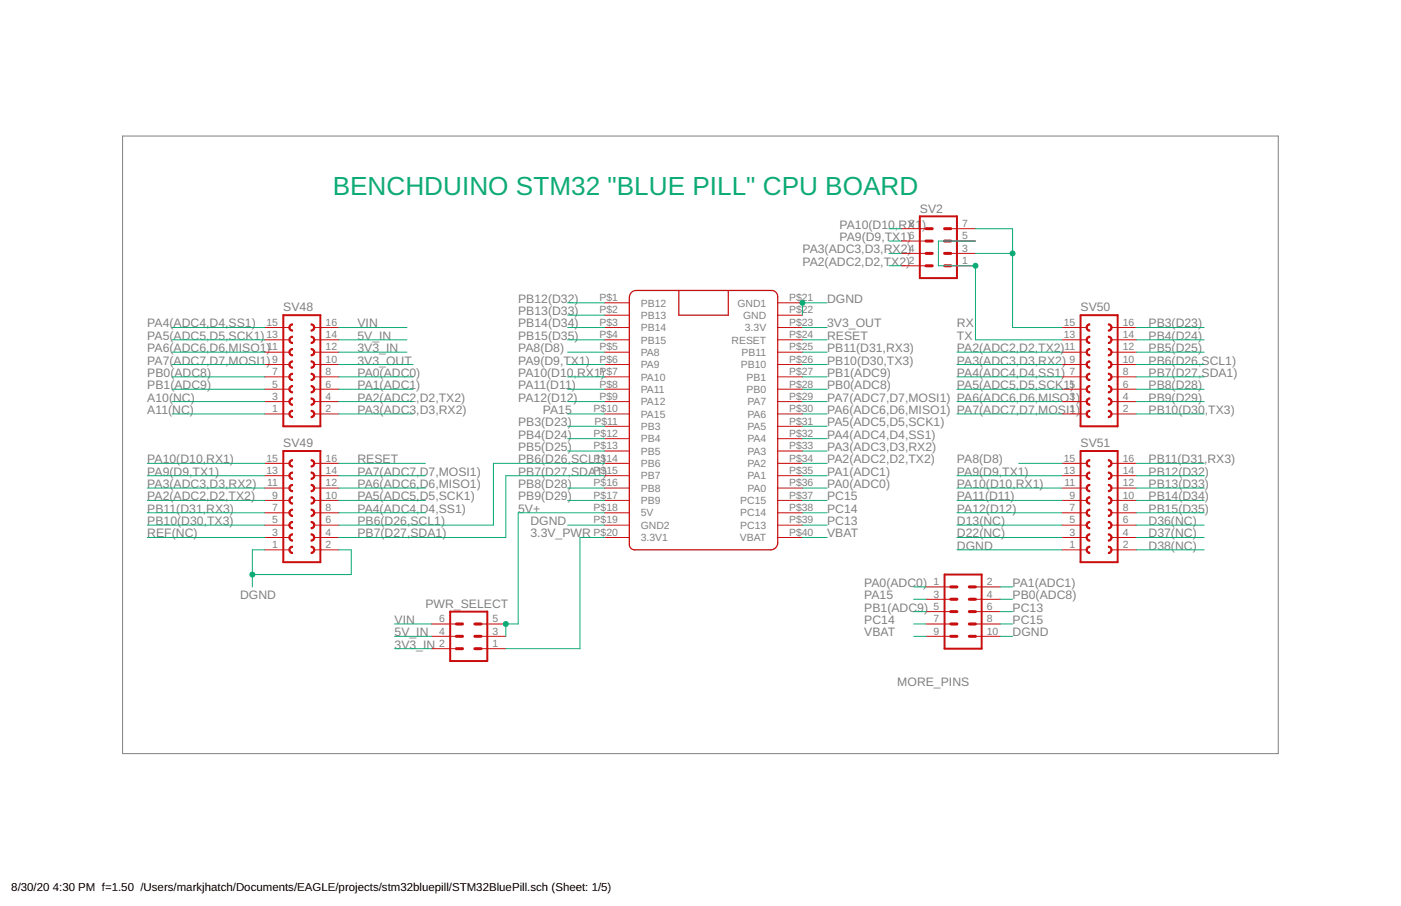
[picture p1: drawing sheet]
<svg xmlns="http://www.w3.org/2000/svg" width="432mm" height="279mm" viewBox="0 0 432 279" stroke-linecap="round" stroke-linejoin="round" font-family="sans-serif">
<path d="M37.8 42h356.2v190.4h-356.2z" fill="none" stroke="#808080" stroke-width=".31"/>
<path d="M283.5 66.7h11.4v19.1h-11.4zM87.3 97.2h11.4v34.3h-11.4zM333 97.2h11.5v34.3h-11.5zM87.3 139.1h11.4v34.3h-11.4zM333 139.1h11.5v34.3h-11.5zM291.1 177.2h11.5v22.8h-11.5zM138.7 188.6h11.5v15.3h-11.5z" fill="none" stroke="#c90d0c" stroke-width=".61"/>
<g fill="#c90d0c" stroke="#c90d0c" stroke-width=".31">
<path d="M89.3 119.3l.7-.4 .2 .4a.76 .76 0 0 0-.8 .7 .76 .76 0 0 0 .8 .8v.4a1.14 1.14 0 0 1-1.1-.7 1.14 1.14 0 0 1 .2-1.2z" fill-rule="evenodd"/>
<path d="M89.3 123.1l.7-.4 .2 .4a.76 .76 0 0 0-.8 .7 .76 .76 0 0 0 .8 .8v.4a1.14 1.14 0 0 1-1.1-.7 1.14 1.14 0 0 1 .2-1.2z" fill-rule="evenodd"/>
<path d="M89.3 126.9l.7-.4 .2 .4a.76 .76 0 0 0-.8 .8 .76 .76 0 0 0 .8 .7v.4a1.14 1.14 0 0 1-1.1-.7 1.14 1.14 0 0 1 .2-1.2z" fill-rule="evenodd"/>
<path d="M95.9 118.9a1.14 1.14 0 0 1 1.1 1.1 1.14 1.14 0 0 1-1.1 1.2v-.4a.76 .76 0 0 0 .7-.8 .76 .76 0 0 0-.7-.7z" fill-rule="evenodd"/>
<path d="M95.9 122.7a1.14 1.14 0 0 1 1.1 1.1 1.14 1.14 0 0 1-1.1 1.2v-.4a.76 .76 0 0 0 .7-.8 .76 .76 0 0 0-.7-.7z" fill-rule="evenodd"/>
<path d="M95.9 126.5a1.14 1.14 0 0 1 1.1 1.2 1.14 1.14 0 0 1-1.1 1.1v-.4a.76 .76 0 0 0 .7-.7 .76 .76 0 0 0-.7-.8z" fill-rule="evenodd"/>
<path d="M89.3 111.7l.7-.4 .2 .4a.76 .76 0 0 0-.8 .7 .76 .76 0 0 0 .8 .8v.4a1.14 1.14 0 0 1-1.1-.7 1.14 1.14 0 0 1 .2-1.2z" fill-rule="evenodd"/>
<path d="M89.3 115.5l.7-.4 .2 .4a.76 .76 0 0 0-.8 .7 .76 .76 0 0 0 .8 .8v.4a1.14 1.14 0 0 1-1.1-.7 1.14 1.14 0 0 1 .2-1.2z" fill-rule="evenodd"/>
<path d="M95.9 111.3a1.14 1.14 0 0 1 1.1 1.1 1.14 1.14 0 0 1-1.1 1.2v-.4a.76 .76 0 0 0 .7-.8 .76 .76 0 0 0-.7-.7z" fill-rule="evenodd"/>
<path d="M95.9 115.1a1.14 1.14 0 0 1 1.1 1.1 1.14 1.14 0 0 1-1.1 1.2v-.4a.76 .76 0 0 0 .7-.8 .76 .76 0 0 0-.7-.7z" fill-rule="evenodd"/>
<path d="M89.3 100.2l.9-.3v.3a.76 .76 0 0 0-.8 .8 .76 .76 0 0 0 .8 .8v.3a1.14 1.14 0 0 1-1.1-.6 1.14 1.14 0 0 1 .2-1.3z" fill-rule="evenodd"/>
<path d="M89.3 104l.7-.3 .2 .3a.76 .76 0 0 0-.8 .8 .76 .76 0 0 0 .8 .8v.3a1.14 1.14 0 0 1-1.1-.6 1.14 1.14 0 0 1 .2-1.3z" fill-rule="evenodd"/>
<path d="M89.3 107.8l.7-.3 .2 .3a.76 .76 0 0 0-.8 .8 .76 .76 0 0 0 .8 .8v.3a1.14 1.14 0 0 1-1.1-.6 1.14 1.14 0 0 1 .2-1.3z" fill-rule="evenodd"/>
<path d="M95.9 99.9a1.13 1.13 0 0 1 1.1 1.1 1.13 1.13 0 0 1-1.1 1.1v-.3a.76 .76 0 0 0 .7-.8 .76 .76 0 0 0-.7-.8z" fill-rule="evenodd"/>
<path d="M95.9 103.7a1.14 1.14 0 0 1 1.1 1.1 1.14 1.14 0 0 1-1.1 1.1v-.3a.76 .76 0 0 0 .7-.8 .76 .76 0 0 0-.7-.8z" fill-rule="evenodd"/>
<path d="M95.9 107.5a1.14 1.14 0 0 1 1.1 1.1 1.14 1.14 0 0 1-1.1 1.1v-.3a.76 .76 0 0 0 .7-.8 .76 .76 0 0 0-.7-.8z" fill-rule="evenodd"/>
<path d="M89.3 161.2l.7-.4 .2 .4a.76 .76 0 0 0-.8 .7 .76 .76 0 0 0 .8 .8v.4a1.15 1.15 0 0 1-1.1-.7 1.15 1.15 0 0 1 .2-1.2z" fill-rule="evenodd"/>
<path d="M89.3 165l.7-.4 .2 .4a.76 .76 0 0 0-.8 .8 .76 .76 0 0 0 .8 .7v.4a1.15 1.15 0 0 1-1.1-.7 1.15 1.15 0 0 1 .2-1.2z" fill-rule="evenodd"/>
<path d="M89.3 168.8l.7-.4 .2 .4a.76 .76 0 0 0-.8 .8 .76 .76 0 0 0 .8 .7v.4a1.15 1.15 0 0 1-1.1-.7 1.15 1.15 0 0 1 .2-1.2z" fill-rule="evenodd"/>
<path d="M95.9 160.8a1.14 1.14 0 0 1 1.1 1.1 1.14 1.14 0 0 1-1.1 1.2v-.4a.76 .76 0 0 0 .7-.8 .76 .76 0 0 0-.7-.7z" fill-rule="evenodd"/>
<path d="M95.9 164.6a1.14 1.14 0 0 1 1.1 1.2 1.14 1.14 0 0 1-1.1 1.1v-.4a.76 .76 0 0 0 .7-.7 .76 .76 0 0 0-.7-.8z" fill-rule="evenodd"/>
<path d="M95.9 168.4a1.14 1.14 0 0 1 1.1 1.2 1.14 1.14 0 0 1-1.1 1.1v-.4a.76 .76 0 0 0 .7-.7 .76 .76 0 0 0-.7-.8z" fill-rule="evenodd"/>
<path d="M89.3 153.6l.7-.4 .2 .4a.76 .76 0 0 0-.8 .7 .76 .76 0 0 0 .8 .8v.4a1.15 1.15 0 0 1-1.1-.7 1.15 1.15 0 0 1 .2-1.2z" fill-rule="evenodd"/>
<path d="M89.3 157.4l.7-.4 .2 .4a.76 .76 0 0 0-.8 .7 .76 .76 0 0 0 .8 .8v.4a1.15 1.15 0 0 1-1.1-.7 1.15 1.15 0 0 1 .2-1.2z" fill-rule="evenodd"/>
<path d="M95.9 153.2a1.14 1.14 0 0 1 1.1 1.1 1.14 1.14 0 0 1-1.1 1.2v-.4a.76 .76 0 0 0 .7-.8 .76 .76 0 0 0-.7-.7z" fill-rule="evenodd"/>
<path d="M95.9 157a1.14 1.14 0 0 1 1.1 1.1 1.14 1.14 0 0 1-1.1 1.2v-.4a.76 .76 0 0 0 .7-.8 .76 .76 0 0 0-.7-.7z" fill-rule="evenodd"/>
<path d="M89.3 142.1l.7-.3 .2 .3a.76 .76 0 0 0-.8 .8 .76 .76 0 0 0 .8 .8v.3a1.15 1.15 0 0 1-1.1-.6 1.15 1.15 0 0 1 .2-1.3z" fill-rule="evenodd"/>
<path d="M89.3 145.9l.7-.3 .2 .3a.76 .76 0 0 0-.8 .8 .76 .76 0 0 0 .8 .8v.3a1.15 1.15 0 0 1-1.1-.6 1.15 1.15 0 0 1 .2-1.3z" fill-rule="evenodd"/>
<path d="M89.3 149.8l.7-.4 .2 .4a.76 .76 0 0 0-.8 .7 .76 .76 0 0 0 .8 .8v.4a1.15 1.15 0 0 1-1.1-.7 1.15 1.15 0 0 1 .2-1.2z" fill-rule="evenodd"/>
<path d="M95.9 141.8a1.14 1.14 0 0 1 1.1 1.1 1.14 1.14 0 0 1-1.1 1.1v-.3a.76 .76 0 0 0 .7-.8 .76 .76 0 0 0-.7-.8z" fill-rule="evenodd"/>
<path d="M95.9 145.6a1.14 1.14 0 0 1 1.1 1.1 1.14 1.14 0 0 1-1.1 1.1v-.3a.76 .76 0 0 0 .7-.8 .76 .76 0 0 0-.7-.8z" fill-rule="evenodd"/>
<path d="M95.9 149.4a1.14 1.14 0 0 1 1.1 1.1 1.14 1.14 0 0 1-1.1 1.2v-.4a.76 .76 0 0 0 .7-.8 .76 .76 0 0 0-.7-.7z" fill-rule="evenodd"/>
<path d="M335 119.3l.7-.4 .2 .4a.76 .76 0 0 0-.8 .7 .76 .76 0 0 0 .8 .8v.4a1.14 1.14 0 0 1-1.1-.7 1.14 1.14 0 0 1 .2-1.2z" fill-rule="evenodd"/>
<path d="M335 123.1l.7-.4 .2 .4a.76 .76 0 0 0-.8 .7 .76 .76 0 0 0 .8 .8v.4a1.14 1.14 0 0 1-1.1-.7 1.14 1.14 0 0 1 .2-1.2z" fill-rule="evenodd"/>
<path d="M335 126.9l.7-.4 .2 .4a.76 .76 0 0 0-.8 .8 .76 .76 0 0 0 .8 .7v.4a1.14 1.14 0 0 1-1.1-.7 1.14 1.14 0 0 1 .2-1.2z" fill-rule="evenodd"/>
<path d="M341.6 118.9a1.14 1.14 0 0 1 1.2 1.1 1.14 1.14 0 0 1-1.2 1.2v-.4a.76 .76 0 0 0 .8-.8 .76 .76 0 0 0-.8-.7z" fill-rule="evenodd"/>
<path d="M341.6 122.7a1.14 1.14 0 0 1 1.2 1.1 1.14 1.14 0 0 1-1.2 1.2v-.4a.76 .76 0 0 0 .8-.8 .76 .76 0 0 0-.8-.7z" fill-rule="evenodd"/>
<path d="M341.6 126.5a1.14 1.14 0 0 1 1.2 1.2 1.14 1.14 0 0 1-1.2 1.1v-.4a.76 .76 0 0 0 .8-.7 .76 .76 0 0 0-.8-.8z" fill-rule="evenodd"/>
<path d="M335 111.7l.7-.4 .2 .4a.76 .76 0 0 0-.8 .7 .76 .76 0 0 0 .8 .8v.4a1.14 1.14 0 0 1-1.1-.7 1.14 1.14 0 0 1 .2-1.2z" fill-rule="evenodd"/>
<path d="M335 115.5l.7-.4 .2 .4a.76 .76 0 0 0-.8 .7 .76 .76 0 0 0 .8 .8v.4a1.14 1.14 0 0 1-1.1-.7 1.14 1.14 0 0 1 .2-1.2z" fill-rule="evenodd"/>
<path d="M341.6 111.3a1.14 1.14 0 0 1 1.2 1.1 1.14 1.14 0 0 1-1.2 1.2v-.4a.76 .76 0 0 0 .8-.8 .76 .76 0 0 0-.8-.7z" fill-rule="evenodd"/>
<path d="M341.6 115.1a1.14 1.14 0 0 1 1.2 1.1 1.14 1.14 0 0 1-1.2 1.2v-.4a.76 .76 0 0 0 .8-.8 .76 .76 0 0 0-.8-.7z" fill-rule="evenodd"/>
<path d="M335 100.2l.9-.3v.3a.76 .76 0 0 0-.8 .8 .76 .76 0 0 0 .8 .8v.3a1.14 1.14 0 0 1-1.1-.6 1.14 1.14 0 0 1 .2-1.3z" fill-rule="evenodd"/>
<path d="M335 104l.7-.3 .2 .3a.76 .76 0 0 0-.8 .8 .76 .76 0 0 0 .8 .8v.3a1.14 1.14 0 0 1-1.1-.6 1.14 1.14 0 0 1 .2-1.3z" fill-rule="evenodd"/>
<path d="M335 107.8l.7-.3 .2 .3a.76 .76 0 0 0-.8 .8 .76 .76 0 0 0 .8 .8v.3a1.14 1.14 0 0 1-1.1-.6 1.14 1.14 0 0 1 .2-1.3z" fill-rule="evenodd"/>
<path d="M341.6 99.9a1.13 1.13 0 0 1 1.2 1.1 1.13 1.13 0 0 1-1.2 1.1v-.3a.76 .76 0 0 0 .8-.8 .76 .76 0 0 0-.8-.8z" fill-rule="evenodd"/>
<path d="M341.6 103.7a1.14 1.14 0 0 1 1.2 1.1 1.14 1.14 0 0 1-1.2 1.1v-.3a.76 .76 0 0 0 .8-.8 .76 .76 0 0 0-.8-.8z" fill-rule="evenodd"/>
<path d="M341.6 107.5a1.14 1.14 0 0 1 1.2 1.1 1.14 1.14 0 0 1-1.2 1.1v-.3a.76 .76 0 0 0 .8-.8 .76 .76 0 0 0-.8-.8z" fill-rule="evenodd"/>
<path d="M335 161.2l.7-.4 .2 .4a.76 .76 0 0 0-.8 .7 .76 .76 0 0 0 .8 .8v.4a1.15 1.15 0 0 1-1.1-.7 1.15 1.15 0 0 1 .2-1.2z" fill-rule="evenodd"/>
<path d="M335 165l.7-.4 .2 .4a.76 .76 0 0 0-.8 .8 .76 .76 0 0 0 .8 .7v.4a1.15 1.15 0 0 1-1.1-.7 1.15 1.15 0 0 1 .2-1.2z" fill-rule="evenodd"/>
<path d="M335 168.8l.7-.4 .2 .4a.76 .76 0 0 0-.8 .8 .76 .76 0 0 0 .8 .7v.4a1.15 1.15 0 0 1-1.1-.7 1.15 1.15 0 0 1 .2-1.2z" fill-rule="evenodd"/>
<path d="M341.6 160.8a1.14 1.14 0 0 1 1.2 1.1 1.14 1.14 0 0 1-1.2 1.2v-.4a.76 .76 0 0 0 .8-.8 .76 .76 0 0 0-.8-.7z" fill-rule="evenodd"/>
<path d="M341.6 164.6a1.14 1.14 0 0 1 1.2 1.2 1.14 1.14 0 0 1-1.2 1.1v-.4a.76 .76 0 0 0 .8-.7 .76 .76 0 0 0-.8-.8z" fill-rule="evenodd"/>
<path d="M341.6 168.4a1.14 1.14 0 0 1 1.2 1.2 1.14 1.14 0 0 1-1.2 1.1v-.4a.76 .76 0 0 0 .8-.7 .76 .76 0 0 0-.8-.8z" fill-rule="evenodd"/>
<path d="M335 153.6l.7-.4 .2 .4a.76 .76 0 0 0-.8 .7 .76 .76 0 0 0 .8 .8v.4a1.15 1.15 0 0 1-1.1-.7 1.15 1.15 0 0 1 .2-1.2z" fill-rule="evenodd"/>
<path d="M335 157.4l.7-.4 .2 .4a.76 .76 0 0 0-.8 .7 .76 .76 0 0 0 .8 .8v.4a1.15 1.15 0 0 1-1.1-.7 1.15 1.15 0 0 1 .2-1.2z" fill-rule="evenodd"/>
<path d="M341.6 153.2a1.14 1.14 0 0 1 1.2 1.1 1.14 1.14 0 0 1-1.2 1.2v-.4a.76 .76 0 0 0 .8-.8 .76 .76 0 0 0-.8-.7z" fill-rule="evenodd"/>
<path d="M341.6 157a1.14 1.14 0 0 1 1.2 1.1 1.14 1.14 0 0 1-1.2 1.2v-.4a.76 .76 0 0 0 .8-.8 .76 .76 0 0 0-.8-.7z" fill-rule="evenodd"/>
<path d="M335 142.1l.7-.3 .2 .3a.76 .76 0 0 0-.8 .8 .76 .76 0 0 0 .8 .8v.3a1.15 1.15 0 0 1-1.1-.6 1.15 1.15 0 0 1 .2-1.3z" fill-rule="evenodd"/>
<path d="M335 145.9l.7-.3 .2 .3a.76 .76 0 0 0-.8 .8 .76 .76 0 0 0 .8 .8v.3a1.15 1.15 0 0 1-1.1-.6 1.15 1.15 0 0 1 .2-1.3z" fill-rule="evenodd"/>
<path d="M335 149.8l.7-.4 .2 .4a.76 .76 0 0 0-.8 .7 .76 .76 0 0 0 .8 .8v.4a1.15 1.15 0 0 1-1.1-.7 1.15 1.15 0 0 1 .2-1.2z" fill-rule="evenodd"/>
<path d="M341.6 141.8a1.14 1.14 0 0 1 1.2 1.1 1.14 1.14 0 0 1-1.2 1.1v-.3a.76 .76 0 0 0 .8-.8 .76 .76 0 0 0-.8-.8z" fill-rule="evenodd"/>
<path d="M341.6 145.6a1.14 1.14 0 0 1 1.2 1.1 1.14 1.14 0 0 1-1.2 1.1v-.3a.76 .76 0 0 0 .8-.8 .76 .76 0 0 0-.8-.8z" fill-rule="evenodd"/>
<path d="M341.6 149.4a1.14 1.14 0 0 1 1.2 1.1 1.14 1.14 0 0 1-1.2 1.2v-.4a.76 .76 0 0 0 .8-.8 .76 .76 0 0 0-.8-.7z" fill-rule="evenodd"/>
</g>
<g fill="none" stroke="#c90d0c" stroke-width=".31">
<path d="M277.8 78.1h7.6M277.8 74.3h7.6M277.8 70.5h7.6M293 78.1h7.7M293 74.3h7.7M293 70.5h7.7M186.4 93.4h7.6M186.4 97.2h7.6M239.7 93.4h7.6M239.7 97.2h7.6M277.8 82h7.6M293 82h7.7"/>
<path d="M81.6 116.2h7.6M81.6 112.4h7.6M81.6 108.6h7.6M81.6 104.8h7.6M81.6 101h7.6M96.8 116.2h7.7M96.8 112.4h7.7M96.8 108.6h7.7M96.8 104.8h7.7M96.8 101h7.7M186.4 116.2h7.6M186.4 112.4h7.6"/>
<path d="M186.4 108.6h7.6M186.4 104.8h7.6M186.4 101h7.6M239.7 116.2h7.6M239.7 112.4h7.6M239.7 108.6h7.6M239.7 104.8h7.6M239.7 101h7.6M327.3 116.2h7.6M327.3 112.4h7.6M327.3 108.6h7.6M327.3 104.8h7.6"/>
<path d="M327.3 101h7.6M342.6 116.2h7.6M342.6 112.4h7.6M342.6 108.6h7.6M342.6 104.8h7.6M342.6 101h7.6M81.6 127.7h7.6M81.6 123.8h7.6M81.6 120h7.6M96.8 127.7h7.7M96.8 123.8h7.7M96.8 120h7.7"/>
<path d="M186.4 127.7h7.6M186.4 123.8h7.6M186.4 120h7.6M186.4 131.5h7.6M186.4 135.3h7.6M186.4 139.1h7.6M239.7 127.7h7.6M239.7 123.8h7.6M239.7 120h7.6M239.7 131.5h7.6M239.7 135.3h7.6M239.7 139.1h7.6"/>
<path d="M327.3 127.7h7.6M327.3 123.8h7.6M327.3 120h7.6M342.6 127.7h7.6M342.6 123.8h7.6M342.6 120h7.6M81.6 158.1h7.6M81.6 154.3h7.6M81.6 150.5h7.6M81.6 146.7h7.6M81.6 142.9h7.6M96.8 158.1h7.7"/>
<path d="M96.8 154.3h7.7M96.8 150.5h7.7M96.8 146.7h7.7M96.8 142.9h7.7M186.4 158.1h7.6M186.4 154.3h7.6M186.4 150.5h7.6M186.4 146.7h7.6M186.4 142.9h7.6M239.7 158.1h7.6M239.7 154.3h7.6M239.7 150.5h7.6"/>
<path d="M239.7 146.7h7.6M239.7 142.9h7.6M327.3 158.1h7.6M327.3 154.3h7.6M327.3 150.5h7.6M327.3 146.7h7.6M327.3 142.9h7.6M342.6 158.1h7.6M342.6 154.3h7.6M342.6 150.5h7.6M342.6 146.7h7.6M342.6 142.9h7.6"/>
<path d="M81.6 169.6h7.6M81.6 165.8h7.6M81.6 161.9h7.6M96.8 169.6h7.7M96.8 165.8h7.7M96.8 161.9h7.7M186.4 165.8h7.6M186.4 161.9h7.6M239.7 165.8h7.6M239.7 161.9h7.6M327.3 169.6h7.6M327.3 165.8h7.6"/>
<path d="M327.3 161.9h7.6M342.6 169.6h7.6M342.6 165.8h7.6M342.6 161.9h7.6M133 192.4h7.7M133 196.2h7.7M148.3 192.4h7.6M148.3 196.2h7.6M285.4 181h7.6M285.4 184.8h7.6M285.4 188.6h7.6M285.4 192.4h7.6"/>
<path d="M285.4 196.2h7.6M300.7 181h7.6M300.7 184.8h7.6M300.7 188.6h7.6M300.7 192.4h7.6M300.7 196.2h7.6M133 200h7.7M148.3 200h7.6"/>
</g>
<path d="M194.5 90.3l.6-.4 1-.3h41.7a1.88 1.88 0 0 1 1.9 1.9v75.9a2.18 2.18 0 0 1-2.2 2.2h-41.9a1.66 1.66 0 0 1-1.6-1.6v-76.3zM209.2 89.6v7.6h15.3v-7.6" fill="none" stroke="#c90d0c" stroke-width=".38"/>
<g fill="none" stroke="#c90d0c" stroke-width=".93">
<path d="M285.4 74.3h1.9M285.4 78.1h1.9M285.4 70.5h1.9M291.1 74.3h1.9M291.1 78.1h1.9M291.1 70.5h1.9M285.4 82h1.9M291.1 82h1.9M140.7 196.2h1.9M140.7 192.4h1.9M146.4 196.2h1.9M146.4 192.4h1.9"/>
<path d="M293 188.6h1.9M293 184.8h1.9M293 181h1.9M293 196.2h1.9M293 192.4h1.9M298.7 188.6h2M298.7 184.8h2M298.7 181h2M298.7 196.2h2M298.7 192.4h2M140.7 200h1.9M146.4 200h1.9"/>
</g>
<g fill="none" stroke="#0dab76" stroke-width=".31">
<path d="M274 70.5h3.8M274 78.1h3.8M274 74.3h3.8M300.7 70.5h11.4v30.5h15.2M300.7 74.3h-11.5v7.7h11.5v22.8h26.6M300.7 78.1h11.4M174.9 93.4h11.5M174.9 97.2h11.5M254.9 93.4h-7.6v3.8M274 82h3.8M53 101h28.6M53 104.8h28.6"/>
<path d="M53 112.4h28.6M53 108.6h28.6M53 116.2h28.6M104.5 101h20.9M104.5 104.8h20.9M104.5 112.4h22.8M104.5 108.6h20.9M104.5 116.2h22.8M174.9 101h11.5M174.9 104.8h11.5M174.9 112.4h11.5M174.9 108.6h11.5"/>
<path d="M174.9 116.2h11.5M247.3 101h7.6M247.3 104.8h7.6M247.3 112.4h7.6M247.3 108.6h7.6M247.3 116.2h7.6M294.9 112.4h32.4M294.9 108.6h32.4M294.9 116.2h32.4M350.2 101h20.9M350.2 104.8h20.9M350.2 112.4h20.9"/>
<path d="M350.2 108.6h20.9M350.2 116.2h20.9M53 127.7h28.6M53 123.8h28.6M53 120h28.6M104.5 127.7h22.8M104.5 123.8h22.8M104.5 120h22.8M174.9 127.7h11.5M174.9 123.8h11.5M174.9 120h11.5M174.9 139.1h11.5"/>
<path d="M174.9 135.3h11.5M174.9 131.5h11.5M247.3 127.7h7.6M247.3 123.8h7.6M247.3 120h7.6M247.3 139.1h7.6M247.3 135.3h7.6M247.3 131.5h7.6M294.9 127.7h32.4M294.9 123.8h32.4M294.9 120h32.4M350.2 127.7h20.9"/>
<path d="M350.2 123.8h20.9M350.2 120h20.9M45.4 142.9h36.2M45.4 150.5h36.2M45.4 146.7h36.2M45.4 154.3h36.2M45.4 158.1h36.2M104.5 142.9h26.6M104.5 150.5h26.6M104.5 146.7h26.6M104.5 154.3h26.6M104.5 158.1h26.6"/>
<path d="M174.9 150.5h11.5M174.9 154.3h11.5M186.4 158.1h-26.7v34.3h-3.8v3.8M186.4 142.9h-34.3v19h-47.6M186.4 146.7h-30.5v19.1h-51.4M247.3 142.9h7.6M247.3 150.5h7.6M247.3 146.7h7.6M247.3 154.3h7.6M247.3 158.1h7.6M294.9 150.5h32.4M294.9 146.7h32.4"/>
<path d="M294.9 154.3h32.4M294.9 158.1h32.4M314 142.9h13.3M350.2 142.9h20.9M350.2 150.5h20.9M350.2 146.7h20.9M350.2 154.3h20.9M350.2 158.1h20.9M45.4 165.8h36.2M45.4 161.9h36.2M81.6 169.6h-3.8v11.4M104.5 169.6h3.8v7.6h-30.5"/>
<path d="M174.9 161.9h11.5M186.4 165.8h-7.6v34.2h-22.9M247.3 165.8h7.6M247.3 161.9h7.6M294.9 165.8h32.4M294.9 161.9h32.4M294.9 169.6h32.4M350.2 165.8h20.9M350.2 161.9h20.9M350.2 169.6h20.9M121.6 192.4h11.4M121.6 196.2h11.4"/>
<path d="M281.6 192.4h3.8M281.6 196.2h3.8M281.6 181h3.8M281.6 184.8h3.8M281.6 188.6h3.8M308.3 192.4h3.8M308.3 196.2h3.8M308.3 181h3.8M308.3 184.8h3.8M308.3 188.6h3.8M121.6 200h11.4"/>
</g>
<g fill="#0dab76" stroke="#0dab76" stroke-width=".31">
<circle cx="312.1" cy="78.1" r=".76"/>
<circle cx="300.7" cy="82" r=".76"/>
<circle cx="77.8" cy="177.2" r=".76"/>
<circle cx="247.3" cy="93.4" r=".76"/>
<circle cx="155.9" cy="192.4" r=".76"/>
</g>
<text font-size="8.1" fill="#0dab76" x="102.6" y="60">BENCHDUINO STM32 &quot;BLUE PILL&quot; CPU BOARD</text>
<g font-size="3.8" fill="#808080">
<text x="283.5" y="65.6">SV2</text>
<text x="258.7" y="70.5">PA10(D10,RX1</text>
<text x="284.2" y="70.5">)</text>
<text x="258.7" y="74.3">PA9(D9,TX1)</text>
<text x="247.3" y="82">PA2(ADC2,D2,TX2)</text>
<text x="247.3" y="78.1">PA3(ADC3,D3,RX2)</text>
<text x="159.7" y="93.4">PB12(D32)</text>
<text x="254.9" y="93.4">DGND</text>
<text x="45.4" y="101">PA4(ADC4,D4,SS1)</text>
<text x="87.3" y="96">SV48</text>
<text x="110.2" y="101">VIN</text>
<text x="159.7" y="101">PB14(D34)</text>
<text x="159.7" y="97.2">PB13(D33)</text>
<text x="254.9" y="101">3V3_OUT</text>
<text x="294.9" y="101">RX</text>
<text x="333" y="96">SV50</text>
<text x="354" y="101">PB3(D23)</text>
<text x="45.4" y="104.8">PA5(ADC5,D5,SCK1)</text>
<text x="110.2" y="104.8">5V_IN</text>
<text x="159.7" y="104.8">PB15(D35)</text>
<text x="254.9" y="104.8">RESET</text>
<text x="294.9" y="104.8">TX</text>
<text x="354" y="104.8">PB4(D24)</text>
<text x="45.4" y="108.6">PA6(ADC6,D6,MISO1)</text>
<text x="45.4" y="112.4">PA7(ADC7,D7,MOSI1)</text>
<text x="110.2" y="112.4">3V3_OUT</text>
<text x="110.2" y="108.6">3V3_IN</text>
<text x="159.7" y="112.4">PA9(D9,TX1)</text>
<text x="159.7" y="108.6">PA8(D8)</text>
<text x="254.9" y="108.6">PB11(D31,RX3)</text>
<text x="254.9" y="112.4">PB10(D30,TX3)</text>
<text x="294.9" y="108.6">PA2(ADC2,D2,TX2)</text>
<text x="294.9" y="112.4">PA3(ADC3,D3,RX2)</text>
<text x="354" y="108.6">PB5(D25)</text>
<text x="354" y="112.4">PB6(D26,SCL1)</text>
<text x="45.4" y="116.2">PB0(ADC8)</text>
<text x="110.2" y="116.2">PA0(ADC0)</text>
<text x="159.7" y="116.2">PA10(D10,RX1)</text>
<text x="254.9" y="116.2">PB1(ADC9)</text>
<text x="294.9" y="116.2">PA4(ADC4,D4,SS1)</text>
<text x="354" y="116.2">PB7(D27,SDA1)</text>
<text x="45.4" y="123.9">A10(NC)</text>
<text x="45.4" y="120">PB1(ADC9)</text>
<text x="110.2" y="120">PA1(ADC1)</text>
<text x="110.2" y="123.9">PA2(ADC2,D2,TX2)</text>
<text x="159.7" y="120">PA11(D11)</text>
<text x="159.7" y="123.9">PA12(D12)</text>
<text x="254.9" y="123.9">PA7(ADC7,D7,MOSI1) PA6(ADC6,D6,MISO1)</text>
<text x="254.9" y="120">PB0(ADC8)</text>
<text x="294.9" y="120">PA5(ADC5,D5,SCK1)</text>
<text x="354" y="120">PB8(D28)</text>
<text x="354" y="123.9">PB9(D29)</text>
<text x="45.4" y="127.7">A11(NC)</text>
<text x="110.2" y="127.7">PA3(ADC3,D3,RX2)</text>
<text x="159.7" y="131.5">PB3(D23)</text>
<text x="167.3" y="127.7">PA15</text>
<text x="254.9" y="131.5">PA5(ADC5,D5,SCK1)</text>
<text x="254.9" y="127.7">PA6(ADC6,D6,MISO1) PA7(ADC7,D7,MOSI1)</text>
<text x="354" y="127.7">PB10(D30,TX3)</text>
<text x="87.3" y="137.9">SV49</text>
<text x="159.7" y="135.3">PB4(D24)</text>
<text x="254.9" y="135.3">PA4(ADC4,D4,SS1)</text>
<text x="333" y="137.9">SV51</text>
<text x="45.4" y="142.9">PA10(D10,RX1)</text>
<text x="110.2" y="142.9">RESET</text>
<text x="159.7" y="139.1">PB5(D25)</text>
<text x="159.7" y="142.9">PB6(D26,SCL1)</text>
<text x="254.9" y="142.9">PA2(ADC2,D2,TX2)</text>
<text x="254.9" y="139.1">PA3(ADC3,D3,RX2)</text>
<text x="294.9" y="142.9">PA8(D8)</text>
<text x="354" y="142.9">PB11(D31,RX3)</text>
<text x="45.4" y="146.7">PA9(D9,TX1)</text>
<text x="110.2" y="146.7">PA7(ADC7,D7,MOSI1)</text>
<text x="159.7" y="146.7">PB7(D27,SDA1)</text>
<text x="254.9" y="146.7">PA1(ADC1)</text>
<text x="294.9" y="146.7">PA9(D9,TX1)</text>
<text x="354" y="146.7">PB12(D32)</text>
<text x="45.4" y="154.3">PA2(ADC2,D2,TX2)</text>
<text x="45.4" y="150.5">PA3(ADC3,D3,RX2)</text>
<text x="110.2" y="154.3">PA5(ADC5,D5,SCK1)</text>
<text x="110.2" y="150.5">PA6(ADC6,D6,MISO1)</text>
<text x="159.7" y="150.5">PB8(D28)</text>
<text x="159.7" y="154.3">PB9(D29)</text>
<text x="254.9" y="150.5">PA0(ADC0)</text>
<text x="254.9" y="154.3">PC15</text>
<text x="294.9" y="150.5">PA10(D10,RX1)</text>
<text x="294.9" y="154.3">PA11(D11)</text>
<text x="354" y="154.3">PB14(D34)</text>
<text x="354" y="150.5">PB13(D33)</text>
<text x="45.4" y="158.1">PB11(D31,RX3)</text>
<text x="45.4" y="161.9">PB10(D30,TX3)</text>
<text x="110.2" y="158.1">PA4(ADC4,D4,SS1)</text>
<text x="110.2" y="161.9">PB6(D26,SCL1)</text>
<text x="159.7" y="158.1">5V+</text>
<text x="163.5" y="161.9">DGND</text>
<text x="254.9" y="158.1">PC14</text>
<text x="254.9" y="161.9">PC13</text>
<text x="294.9" y="161.9">D13(NC)</text>
<text x="294.9" y="158.1">PA12(D12)</text>
<text x="354" y="161.9">D36(NC)</text>
<text x="354" y="158.1">PB15(D35)</text>
<text x="45.4" y="165.8">REF(NC)</text>
<text x="110.2" y="165.8">PB7(D27,SDA1)</text>
<text x="163.5" y="165.8">3.3V_PWR</text>
<text x="254.9" y="165.8">VBAT</text>
<text x="294.9" y="165.8">D22(NC)</text>
<text x="354" y="165.8">D37(NC)</text>
<text x="294.9" y="169.6">DGND</text>
<text x="354" y="169.6">D38(NC)</text>
<text x="74" y="184.8">DGND</text>
<text x="266.4" y="181">PA0(ADC0)</text>
<text x="266.4" y="184.8">PA15</text>
<text x="312.1" y="181">PA1(ADC1)</text>
<text x="312.1" y="184.8">PB0(ADC8)</text>
<text x="131.1" y="187.5">PWR_SELECT</text>
<text x="266.4" y="188.6">PB1(ADC9)</text>
<text x="312.1" y="188.6">PC13</text>
<text x="121.6" y="192.4">VIN</text>
<text x="121.6" y="196.2">5V_IN</text>
<text x="266.4" y="192.4">PC14</text>
<text x="266.4" y="196.2">VBAT</text>
<text x="312.1" y="196.2">DGND</text>
<text x="312.1" y="192.4">PC15</text>
<text x="121.6" y="200">3V3_IN</text>
<text x="276.6" y="211.5">MORE_PINS</text>
</g>
<g font-size="3.5">
<text x="3.5" y="274.9">8/30/20</text>
<text x="16.3" y="274.9">4:30 PM f=1.50 /Users/markjhatch/Documents/EAGLE/projects/stm32bluepill/STM32BluePill.sch (Sheet: 1/5)</text>
</g>
<g font-size="3.2" fill="#808080">
<text x="280.1" y="70">8</text>
<text x="296.5" y="70">7</text>
<text x="280.1" y="77.6">4</text>
<text x="280.1" y="73.8">6</text>
<text x="296.5" y="77.6">3</text>
<text x="296.5" y="73.8">5</text>
<text x="280.1" y="81.4">2</text>
<text x="296.5" y="81.4">1</text>
<text x="184.8" y="92.8">P$1</text>
<text x="197.5" y="94.5">PB12</text>
<text x="227.3" y="94.5">GND1</text>
<text x="243.2" y="92.8">P$21</text>
<text x="82.1" y="100.5">15</text>
<text x="100.3" y="100.5">16</text>
<text x="184.8" y="96.7">P$2</text>
<text x="184.8" y="100.5">P$3</text>
<text x="197.5" y="98.3">PB13</text>
<text x="229" y="98.3">GND</text>
<text x="243.2" y="96.7">P$22</text>
<text x="243.2" y="100.5">P$23</text>
<text x="327.9" y="100.5">15</text>
<text x="346.1" y="100.5">16</text>
<text x="82.1" y="104.3">13</text>
<text x="100.3" y="104.3">14</text>
<text x="184.8" y="104.3">P$4</text>
<text x="197.5" y="102.1">PB14</text>
<text x="197.5" y="105.9">PB15</text>
<text x="225.5" y="105.9">RESET</text>
<text x="229.6" y="102.1">3.3V</text>
<text x="243.2" y="104.3">P$24</text>
<text x="327.9" y="104.3">13</text>
<text x="346.1" y="104.3">14</text>
<text x="82.4" y="108.1">11</text>
<text x="83.9" y="111.9">9</text>
<text x="100.3" y="111.9">10</text>
<text x="100.3" y="108.1">12</text>
<text x="184.8" y="108.1">P$5</text>
<text x="184.8" y="111.9">P$6</text>
<text x="197.5" y="109.8">PA8</text>
<text x="197.5" y="113.6">PA9</text>
<text x="228.3" y="113.6">PB10</text>
<text x="228.6" y="109.8">PB11</text>
<text x="243.2" y="108.1">P$25</text>
<text x="243.2" y="111.9">P$26</text>
<text x="328.1" y="108.1">11</text>
<text x="329.6" y="111.9">9</text>
<text x="346.1" y="111.9">10</text>
<text x="346.1" y="108.1">12</text>
<text x="83.9" y="119.5">5</text>
<text x="83.9" y="115.7">7</text>
<text x="100.3" y="119.5">6</text>
<text x="100.3" y="115.7">8</text>
<text x="184.8" y="115.7">P$7</text>
<text x="184.8" y="119.5">P$8</text>
<text x="197.5" y="117.4">PA10</text>
<text x="230.1" y="117.4">PB1</text>
<text x="243.2" y="115.7">P$27</text>
<text x="243.2" y="119.5">P$28</text>
<text x="329.6" y="119.5">5</text>
<text x="329.6" y="115.7">7</text>
<text x="346.1" y="119.5">6</text>
<text x="346.1" y="115.7">8</text>
<text x="83.9" y="123.3">3</text>
<text x="100.3" y="123.3">4</text>
<text x="184.8" y="123.3">P$9</text>
<text x="197.5" y="121.2">PA11</text>
<text x="197.5" y="125">PA12</text>
<text x="230.1" y="121.2">PB0</text>
<text x="230.3" y="125">PA7</text>
<text x="243.2" y="123.3">P$29</text>
<text x="329.6" y="123.3">3</text>
<text x="346.1" y="123.3">4</text>
<text x="83.9" y="127.1">1</text>
<text x="100.3" y="127.1">2</text>
<text x="183" y="127.1">P$10</text>
<text x="183.2" y="130.9">P$11</text>
<text x="197.5" y="128.8">PA15</text>
<text x="230.3" y="128.8">PA6</text>
<text x="243.2" y="127.1">P$30</text>
<text x="243.2" y="130.9">P$31</text>
<text x="329.6" y="127.1">1</text>
<text x="346.1" y="127.1">2</text>
<text x="183" y="134.7">P$12</text>
<text x="197.5" y="132.6">PB3</text>
<text x="197.5" y="136.4">PB4</text>
<text x="230.3" y="132.6">PA5</text>
<text x="230.3" y="136.4">PA4</text>
<text x="243.2" y="134.7">P$32</text>
<text x="82.1" y="142.4">15</text>
<text x="100.3" y="142.4">16</text>
<text x="183" y="138.6">P$13</text>
<text x="183" y="142.4">P$14</text>
<text x="197.5" y="140.2">PB5</text>
<text x="230.3" y="140.2">PA3</text>
<text x="243.2" y="138.6">P$33</text>
<text x="243.2" y="142.4">P$34</text>
<text x="327.9" y="142.4">15</text>
<text x="346.1" y="142.4">16</text>
<text x="82.1" y="146.2">13</text>
<text x="82.4" y="150">11</text>
<text x="100.3" y="150">12</text>
<text x="100.3" y="146.2">14</text>
<text x="183" y="146.2">P$15</text>
<text x="183" y="150">P$16</text>
<text x="197.5" y="144">PB6</text>
<text x="197.5" y="147.9">PB7</text>
<text x="230.3" y="144">PA2</text>
<text x="230.3" y="147.9">PA1</text>
<text x="243.2" y="146.2">P$35</text>
<text x="243.2" y="150">P$36</text>
<text x="327.9" y="146.2">13</text>
<text x="328.1" y="150">11</text>
<text x="346.1" y="150">12</text>
<text x="346.1" y="146.2">14</text>
<text x="83.9" y="153.8">9</text>
<text x="100.3" y="153.8">10</text>
<text x="183" y="153.8">P$17</text>
<text x="197.5" y="151.7">PB8</text>
<text x="197.5" y="155.5">PB9</text>
<text x="228.1" y="155.5">PC15</text>
<text x="230.3" y="151.7">PA0</text>
<text x="243.2" y="153.8">P$37</text>
<text x="329.6" y="153.8">9</text>
<text x="346.1" y="153.8">10</text>
<text x="83.9" y="161.4">5</text>
<text x="83.9" y="157.6">7</text>
<text x="100.3" y="161.4">6</text>
<text x="100.3" y="157.6">8</text>
<text x="183" y="157.6">P$18</text>
<text x="183" y="161.4">P$19</text>
<text x="197.5" y="159.3">5V</text>
<text x="228.1" y="159.3">PC14</text>
<text x="243.2" y="157.6">P$38</text>
<text x="243.2" y="161.4">P$39</text>
<text x="329.6" y="161.4">5</text>
<text x="329.6" y="157.6">7</text>
<text x="346.1" y="161.4">6</text>
<text x="346.1" y="157.6">8</text>
<text x="83.9" y="165.2">3</text>
<text x="100.3" y="165.2">4</text>
<text x="183" y="165.2">P$20</text>
<text x="197.5" y="163.1">GND2</text>
<text x="197.5" y="166.9">3.3V1</text>
<text x="228" y="166.9">VBAT</text>
<text x="228.1" y="163.1">PC13</text>
<text x="243.2" y="165.2">P$40</text>
<text x="329.6" y="165.2">3</text>
<text x="346.1" y="165.2">4</text>
<text x="83.9" y="169">1</text>
<text x="100.3" y="169">2</text>
<text x="329.6" y="169">1</text>
<text x="346.1" y="169">2</text>
<text x="287.7" y="180.5">1</text>
<text x="287.7" y="184.3">3</text>
<text x="304.2" y="180.5">2</text>
<text x="304.2" y="184.3">4</text>
<text x="135.3" y="191.9">6</text>
<text x="151.8" y="191.9">5</text>
<text x="287.7" y="188.1">5</text>
<text x="287.7" y="191.9">7</text>
<text x="304.2" y="188.1">6</text>
<text x="304.2" y="191.9">8</text>
<text x="135.3" y="195.7">4</text>
<text x="151.8" y="195.7">3</text>
<text x="287.7" y="195.7">9</text>
<text x="304.2" y="195.7">10</text>
<text x="135.3" y="199.5">2</text>
<text x="151.8" y="199.5">1</text>
</g>
</svg>
